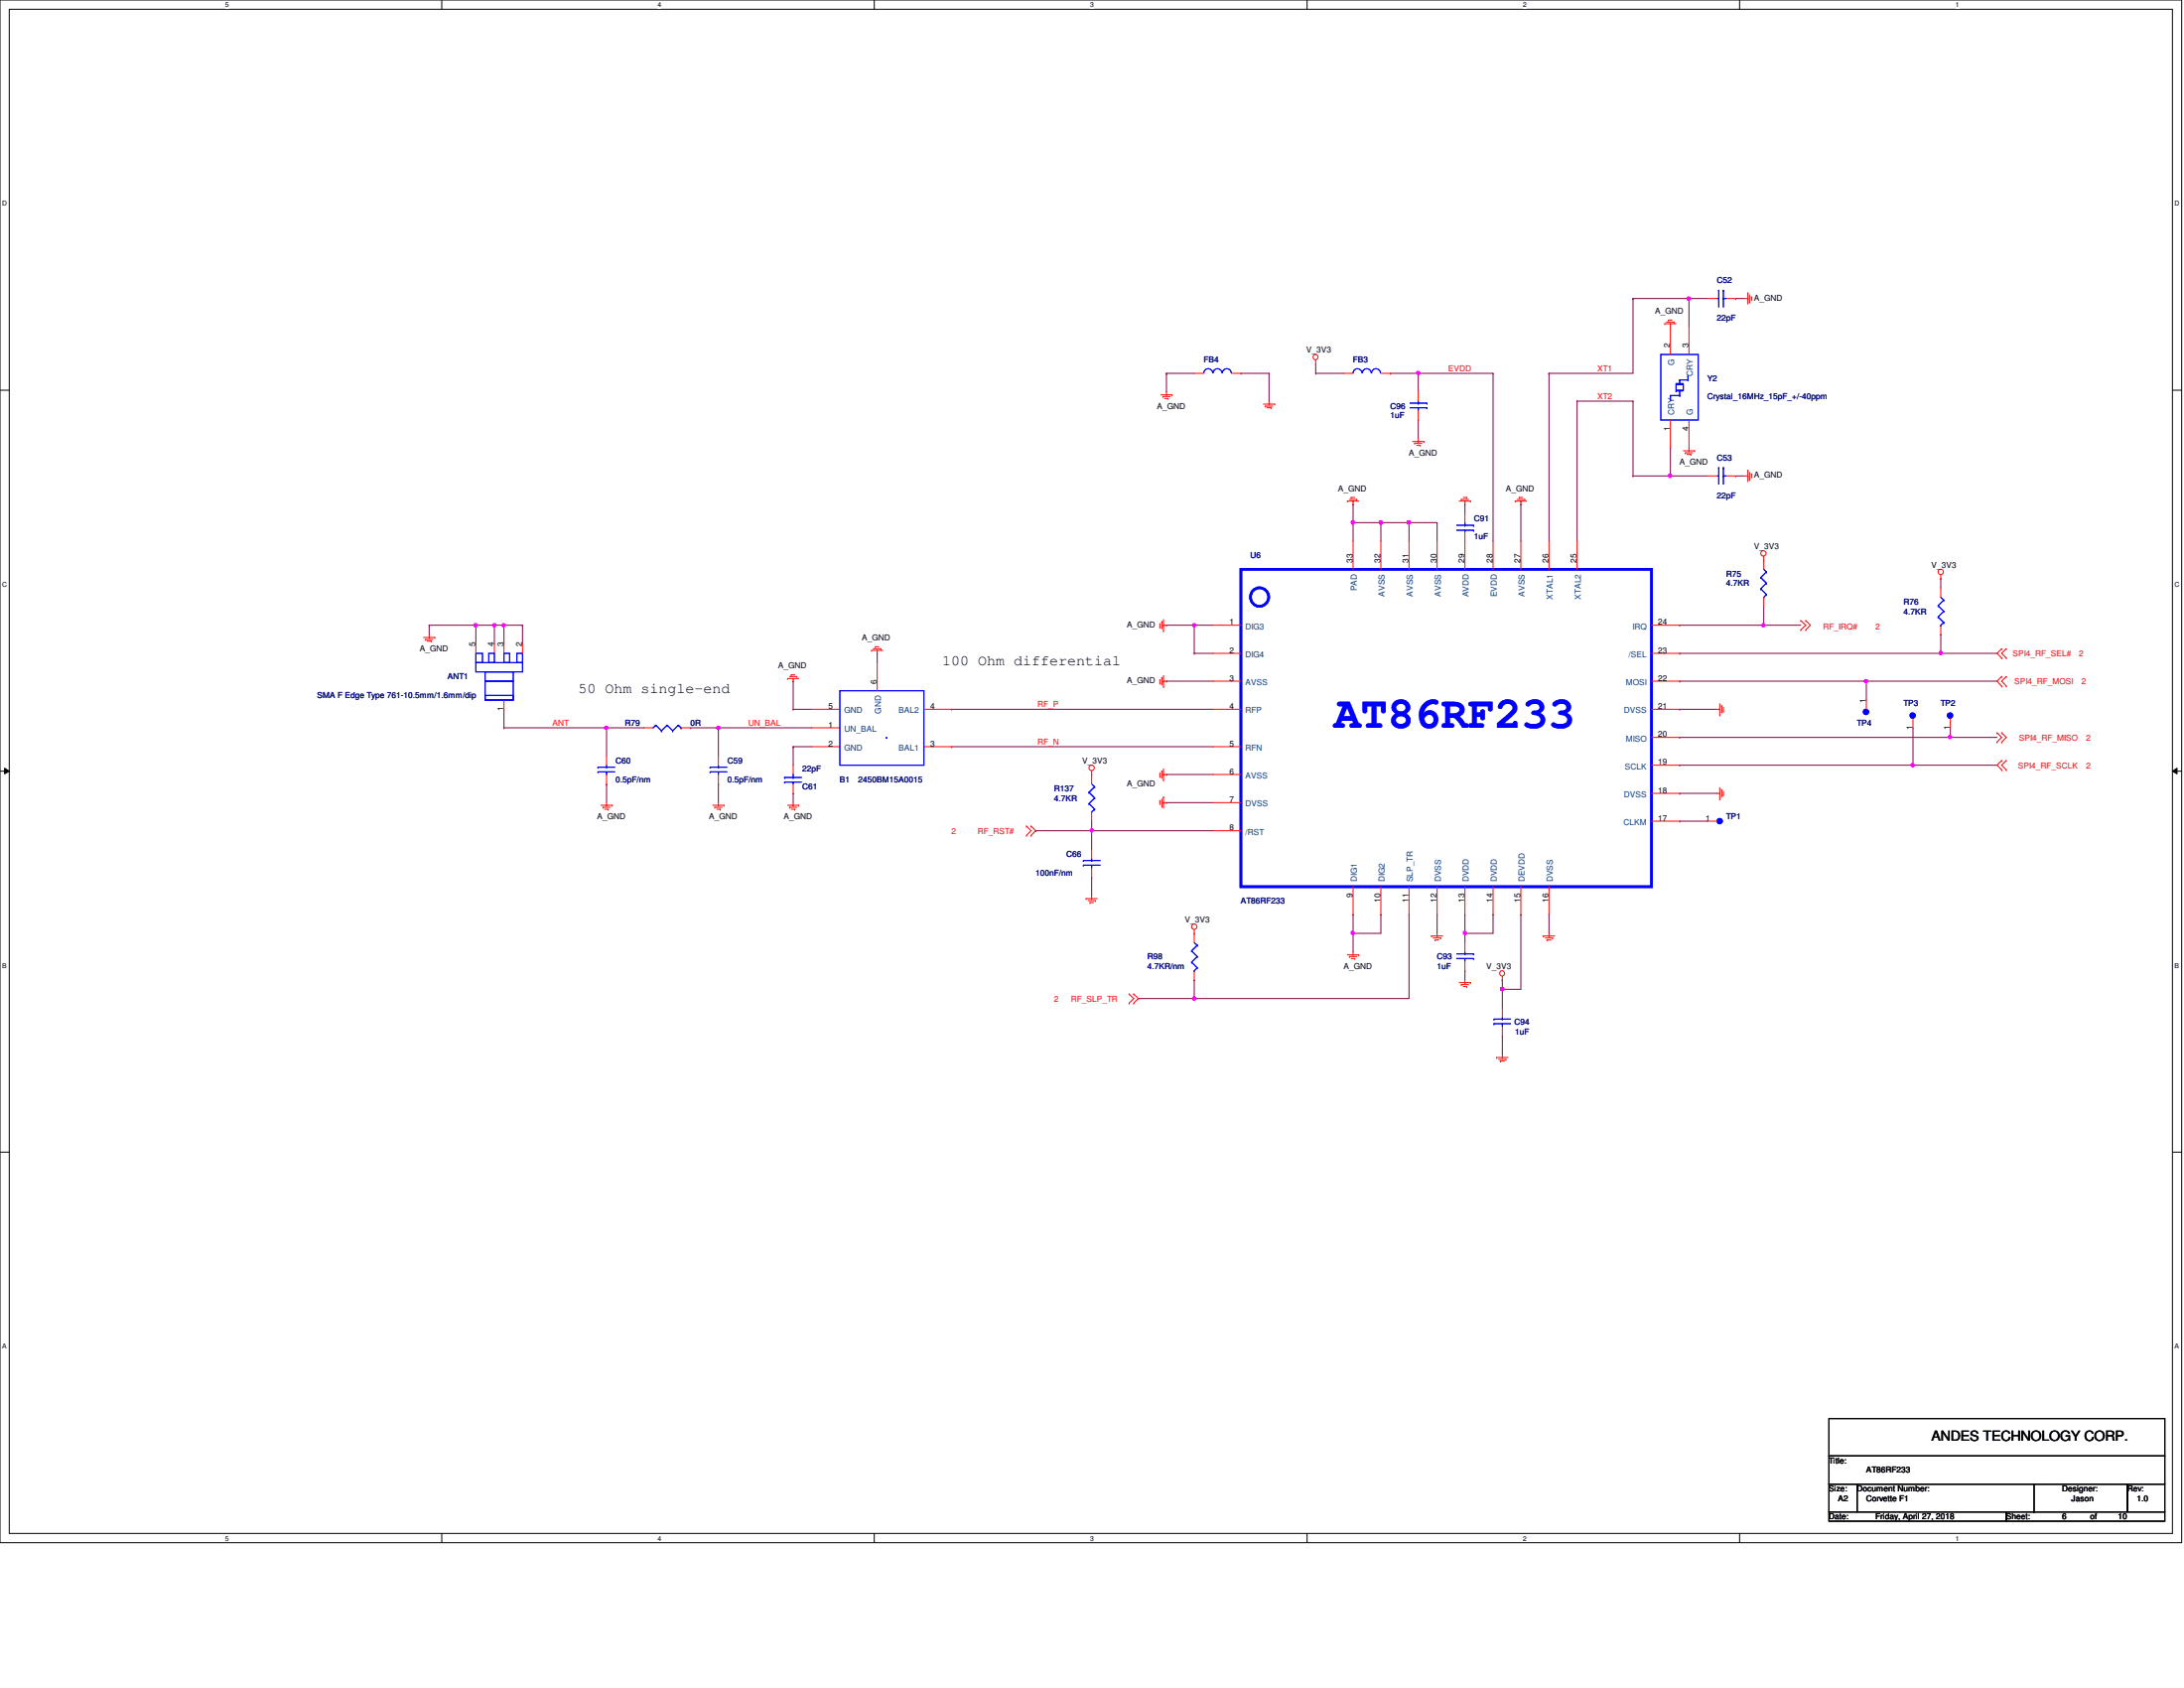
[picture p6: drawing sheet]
<svg xmlns="http://www.w3.org/2000/svg" width="279mm" height="216mm" viewBox="0 0 279 216" stroke-linecap="round" stroke-linejoin="round" font-family="sans-serif">
<path d="M0 0h279.1v197.3h-279.1zM1.2 1.2h276.7v194.9h-276.7z" fill="none" stroke="#000" stroke-width=".13"/>
<g fill="#fff">
<path d="M28.8 .1h.5v1h-.5z"/>
<path d="M28.8 196.3h.5v.9h-.5z"/>
</g>
<path d="M56.5 0v1.2M56.5 196.1v1.2" fill="none" stroke="#000" stroke-width=".13"/>
<g fill="#fff">
<path d="M84.2 .1h.4v1h-.4z"/>
<path d="M84.2 196.3h.4v.9h-.4z"/>
</g>
<path d="M111.8 0v1.2M111.8 196.1v1.2" fill="none" stroke="#000" stroke-width=".13"/>
<g fill="#fff">
<path d="M139.5 .1h.5v1h-.5z"/>
<path d="M139.5 196.3h.5v.9h-.5z"/>
</g>
<path d="M167.2 0v1.2M167.2 196.1v1.2" fill="none" stroke="#000" stroke-width=".13"/>
<g fill="#fff">
<path d="M194.9 .1h.4v1h-.4z"/>
<path d="M194.9 196.3h.4v.9h-.4z"/>
</g>
<path d="M222.5 0v1.2M222.5 196.1v1.2" fill="none" stroke="#000" stroke-width=".13"/>
<g fill="#fff">
<path d="M250.2 .1h.5v1h-.5z"/>
<path d="M250.2 196.3h.5v.9h-.5z"/>
<path d="M.3 25.5h.6v1h-.6z"/>
<path d="M278.2 25.5h.6v1h-.6z"/>
<path d="M.3 74.3h.6v.9h-.6z"/>
<path d="M278.2 74.3h.6v.9h-.6z"/>
</g>
<path d="M0 49.9h1.2M277.9 49.9h1.2" fill="none" stroke="#000" stroke-width=".13"/>
<g fill="#fff">
<path d="M.3 123h.5v1h-.5z"/>
<path d="M278.2 123h.6v1h-.6z"/>
</g>
<path d="M0 98.6h1.2M.6 98.3l.6 .3-.6 .4zM277.9 98.6l.6-.3v.7zM277.9 98.6h1.2" fill="none" stroke="#000" stroke-width=".13"/>
<path d="M.6 98.3l.6 .3-.6 .4zM277.9 98.6l.6-.3v.7z" fill="#000"/>
<g fill="#fff">
<path d="M.3 171.7h.5v1h-.5z"/>
<path d="M278.2 171.7h.6v1h-.6z"/>
</g>
<path d="M0 147.4h1.2M277.9 147.4h1.2" fill="none" stroke="#000" stroke-width=".13"/>
<path d="M183.9 117h.1M183.9 117v2.4M187.4 119.4h.1M187.4 119.4v1.2M187.4 124.2h.1M187.4 124.2v1.1" fill="none" stroke="#800040" stroke-width=".13"/>
<path d="M187.3 119.2h.2l.1 .1-.1 .2h-.1h-.1z" fill-rule="evenodd" fill="#f0f"/>
<path d="M187.3 119.2h.2l.1 .1-.1 .2h-.1h-.1z" fill="none" stroke="#f0f" stroke-width=".13"/>
<path d="M176.7 66.8h.1M176.7 66.8v2.4M187.4 119.4h.1M187.4 117h.1M187.4 117v2.4M191 117h.1M191 117v2.4h-3.6M198.2 117h.1M198.2 117v2.4" fill="none" stroke="#800040" stroke-width=".13"/>
<path d="M176.5 66.6h.3l.1 .2-.1 .2-.1 .1-.2-.1z" fill-rule="evenodd" fill="#f0f"/>
<path d="M176.5 66.6h.3l.1 .2-.1 .2-.1 .1-.2-.1z" fill="none" stroke="#f0f" stroke-width=".13"/>
<path d="M173.1 64.5h.1M173.1 64.5v2.3M180.3 66.8h.1M180.3 66.8h3.6M183.9 66.8h.1M183.9 66.8v2.4M187.4 64.5h.1M187.4 64.5v1.2" fill="none" stroke="#800040" stroke-width=".13"/>
<path d="M172.9 66.6h.3l.1 .2-.1 .2-.1 .1-.2-.1z" fill-rule="evenodd" fill="#f0f"/>
<path d="M172.9 66.6h.3l.1 .2-.1 .2-.1 .1-.2-.1z" fill="none" stroke="#f0f" stroke-width=".13"/>
<path d="M180.3 66.8h.1M180.3 66.8v2.4" fill="none" stroke="#800040" stroke-width=".13"/>
<path d="M180.1 66.6h.3l.1 .2-.1 .2-.2 .1-.1-.1z" fill-rule="evenodd" fill="#f0f"/>
<path d="M180.1 66.6h.3l.1 .2-.1 .2-.2 .1-.1-.1z" fill="none" stroke="#f0f" stroke-width=".13"/>
<g fill="none" stroke="#800040" stroke-width=".13">
<path d="M191 47.8h.1M191 47.8v21.4M173.1 66.8h.1M173.1 66.8h7.2M173.1 66.8v2.4M176.7 66.8h.1M194.6 64.5h.1M194.6 64.5v4.7M214.9 90.7h.1M214.9 90.7h4.8M244.7 97.9h.1M244.7 97.9h10.8"/>
<path d="M214.9 101.5h.1M214.9 101.5h4.8"/>
</g>
<path d="M244.5 97.7h.3l.1 .2-.1 .1-.1 .1-.2-.1z" fill-rule="evenodd" fill="#f0f"/>
<path d="M244.5 97.7h.3l.1 .2-.1 .1-.1 .1-.2-.1z" fill="none" stroke="#f0f" stroke-width=".13"/>
<path d="M249.5 94.3h.1M249.5 94.3h6" fill="none" stroke="#800040" stroke-width=".13"/>
<path d="M249.3 94.1h.3l.1 .2-.1 .1-.1 .1-.2-.1z" fill-rule="evenodd" fill="#f0f"/>
<path d="M249.3 94.1h.3l.1 .2-.1 .1-.1 .1-.2-.1z" fill="none" stroke="#f0f" stroke-width=".13"/>
<path d="M238.8 87.1h.1M238.8 87.1h16.7" fill="none" stroke="#800040" stroke-width=".13"/>
<path d="M238.6 87h.3v.1v.2h-.2h-.1z" fill-rule="evenodd" fill="#f0f"/>
<path d="M238.6 87h.3v.1v.2h-.2h-.1z" fill="none" stroke="#f0f" stroke-width=".13"/>
<path d="M225.6 80h.1M225.6 80h4.8" fill="none" stroke="#800040" stroke-width=".13"/>
<path d="M225.4 79.8h.3l.1 .2-.1 .1-.1 .1-.2-.1z" fill-rule="evenodd" fill="#f0f"/>
<path d="M225.4 79.8h.3l.1 .2-.1 .1-.1 .1-.2-.1z" fill="none" stroke="#f0f" stroke-width=".13"/>
<path d="M248.3 83.6h.1M248.3 83.6h7.2" fill="none" stroke="#800040" stroke-width=".13"/>
<path d="M248.1 83.4h.3l.1 .1-.1 .2h-.1h-.2z" fill-rule="evenodd" fill="#f0f"/>
<path d="M248.1 83.4h.3l.1 .1-.1 .2h-.1h-.2z" fill="none" stroke="#f0f" stroke-width=".13"/>
<path d="M152.8 127.7h.1M152.8 127.7h27.5" fill="none" stroke="#800040" stroke-width=".13"/>
<path d="M152.6 127.6h.3l.1 .1-.1 .2h-.1h-.2z" fill-rule="evenodd" fill="#f0f"/>
<path d="M152.6 127.6h.3l.1 .1-.1 .2h-.1h-.2z" fill="none" stroke="#f0f" stroke-width=".13"/>
<path d="M168.3 46.6h.1M168.3 47.8h.1M168.3 46.6v1.2M168.3 47.8h3.6M177.9 47.8h.1M177.9 47.8h3.5M181.4 53.7h.1M181.4 47.8h.1M181.4 47.8v2.3M181.4 53.7v2.4M180.3 117h.1M180.3 117v10.7" fill="none" stroke="#800040" stroke-width=".13"/>
<path d="M181.3 47.6h.3l.1 .1-.1 .1-.2 .1-.1-.1z" fill-rule="evenodd" fill="#f0f"/>
<path d="M181.3 47.6h.3l.1 .1-.1 .1-.2 .1-.1-.1z" fill="none" stroke="#f0f" stroke-width=".13"/>
<path d="M181.4 47.8h.1M181.4 47.8h9.6M192.2 126.5h.1M192.2 126.5v2.4" fill="none" stroke="#800040" stroke-width=".13"/>
<path d="M192 126.3h.3l.1 .2-.1 .2h-.1h-.2z" fill-rule="evenodd" fill="#f0f"/>
<path d="M192 126.3h.3l.1 .2-.1 .2h-.1h-.2z" fill="none" stroke="#f0f" stroke-width=".13"/>
<g fill="none" stroke="#800040" stroke-width=".13">
<path d="M208.9 38.2h.1M208.9 38.2h7.2M216.1 38.2h.1M216.1 38.2v3.6M208.9 51.3h.1M208.9 51.3v9.6M208.9 60.9h.1M208.9 60.9h4.8M222 60.9h.1M222 60.9h1.2M173.1 117h.1M173.1 117v2.4"/>
<path d="M194.6 117h.1M194.6 117v9.5h-2.4M192.2 132.5h.1M192.2 126.5h.1M192.2 125.3h.1M192.2 125.3v1.2M192.2 132.5v2.4"/>
</g>
<path d="M215.9 38h.3l.1 .2-.1 .1-.2 .1-.1-.1z" fill-rule="evenodd" fill="#f0f"/>
<path d="M215.9 38h.3l.1 .2-.1 .1-.2 .1-.1-.1z" fill="none" stroke="#f0f" stroke-width=".13"/>
<path d="M213.7 57.3h.1M213.7 57.3v3.6" fill="none" stroke="#800040" stroke-width=".13"/>
<path d="M213.5 60.7h.3l.1 .1-.1 .2-.1 .1-.2-.1z" fill-rule="evenodd" fill="#f0f"/>
<path d="M213.5 60.7h.3l.1 .1-.1 .2-.1 .1-.2-.1z" fill="none" stroke="#f0f" stroke-width=".13"/>
<g fill="none" stroke="#800040" stroke-width=".13">
<path d="M208.9 38.2h.1M208.9 38.2v9.6h-10.7M216.1 38.2h.1M216.1 38.2h2.3M222 38.2h.1M222 38.2h1.2M198.2 47.8h.1M198.2 47.8v21.4M201.8 51.3h.1M201.8 51.3v17.9M201.8 51.3h7.1M152.8 80h.1"/>
<path d="M152.8 80h2.4M213.7 60.9h.1M213.7 60.9h4.7"/>
</g>
<path d="M152.6 79.8h.3l.1 .2-.1 .1-.1 .1-.2-.1z" fill-rule="evenodd" fill="#f0f"/>
<path d="M152.6 79.8h.3l.1 .2-.1 .1-.1 .1-.2-.1z" fill="none" stroke="#f0f" stroke-width=".13"/>
<path d="M149.2 80h.1M149.2 80h3.6M152.8 80h.1M152.8 80v3.6M152.8 83.6h.1M152.8 83.6h2.4M173.1 119.4h.1M173.1 119.4v2.4M176.7 117h.1M176.7 117v2.4h-3.6" fill="none" stroke="#800040" stroke-width=".13"/>
<path d="M172.9 119.2h.3l.1 .1-.1 .2h-.1h-.2z" fill-rule="evenodd" fill="#f0f"/>
<path d="M172.9 119.2h.3l.1 .1-.1 .2h-.1h-.2z" fill="none" stroke="#f0f" stroke-width=".13"/>
<path d="M121.8 90.7h.1M121.8 95.5h.1M121.8 90.7h33.4M121.8 95.5h33.4M132.5 106.3h.1M132.5 106.3h22.7M139.7 106.3h.1M139.7 106.3v2.3" fill="none" stroke="#800040" stroke-width=".13"/>
<path d="M139.5 106.1h.3l.1 .1-.1 .2h-.1h-.2z" fill-rule="evenodd" fill="#f0f"/>
<path d="M139.5 106.1h.3l.1 .1-.1 .2h-.1h-.2z" fill="none" stroke="#f0f" stroke-width=".13"/>
<path d="M91.9 93.1h.1M91.9 93.1v3.6M101.5 95.5h.1M101.5 95.5h2.3M91.9 100.3h.1M91.9 100.3v2.4M139.7 112.2h.1M139.7 112.2v2.4M214.9 105h.1M214.9 105h3.5" fill="none" stroke="#800040" stroke-width=".13"/>
<path d="M91.8 92.9h.2l.1 .2-.1 .1-.1 .1-.1-.1z" fill-rule="evenodd" fill="#f0f"/>
<path d="M91.8 92.9h.2l.1 .2-.1 .1-.1 .1-.1-.1z" fill="none" stroke="#f0f" stroke-width=".13"/>
<path d="M64.5 93.1h.1M64.5 93.1h13.1M77.6 93.1h.1M77.6 93.1v3.6" fill="none" stroke="#800040" stroke-width=".13"/>
<path d="M77.4 92.9h.3l.1 .2-.1 .1-.1 .1-.2-.1z" fill-rule="evenodd" fill="#f0f"/>
<path d="M77.4 92.9h.3l.1 .2-.1 .1-.1 .1-.2-.1z" fill="none" stroke="#f0f" stroke-width=".13"/>
<path d="M54.9 80h.1M54.9 80v1.2M64.5 80h.1M64.5 80v2.4M64.5 80h2.3M66.8 80h.1M66.8 80v2.4M64.5 90.7h.1M64.5 90.7v2.4" fill="none" stroke="#800040" stroke-width=".13"/>
<path d="M64.3 79.8h.3v.2v.1l-.2 .1-.1-.1z" fill-rule="evenodd" fill="#f0f"/>
<path d="M64.3 79.8h.3v.2v.1l-.2 .1-.1-.1z" fill="none" stroke="#f0f" stroke-width=".13"/>
<path d="M60.9 80h.1M60.9 80v2.4M63.2 80h.1M63.2 80v2.4M63.2 80h1.3" fill="none" stroke="#800040" stroke-width=".13"/>
<path d="M63.1 79.8h.3l.1 .2-.1 .1-.2 .1-.1-.1z" fill-rule="evenodd" fill="#f0f"/>
<path d="M63.1 79.8h.3l.1 .2-.1 .1-.2 .1-.1-.1z" fill="none" stroke="#f0f" stroke-width=".13"/>
<path d="M60.9 80h.1M60.9 80h2.3" fill="none" stroke="#800040" stroke-width=".13"/>
<path d="M60.7 79.8h.3l.1 .2-.1 .1-.2 .1-.1-.1z" fill-rule="evenodd" fill="#f0f"/>
<path d="M60.7 79.8h.3l.1 .2-.1 .1-.2 .1-.1-.1z" fill="none" stroke="#f0f" stroke-width=".13"/>
<g fill="none" stroke="#800040" stroke-width=".13">
<path d="M149.2 47.8h.1M149.2 47.8h3.6M149.2 47.8v2.3M158.7 47.8h.1M158.7 47.8h3.6M162.3 47.8h.1M162.3 47.8v3.5M54.9 80h.1M54.9 80h6M214.9 80h.1M214.9 80h10.7M225.6 80h.1"/>
<path d="M225.6 77.6v2.4M248.3 74h.1M248.3 74v1.2M77.6 93.1h.1M77.6 93.1h4.8M88.3 93.1h.1M88.3 93.1h15.5M91.9 93.1h.1M101.5 87.1h.1M101.5 90.7h.1M101.5 95.5h.1M101.5 87.1v3.6"/>
<path d="M101.5 95.5v2.4M101.5 90.7h2.3M112.2 83.6h.1M112.2 83.6v1.2M149.2 99.1h.1M149.2 87.1h.1M149.2 99.1h6M149.2 87.1h6M214.9 83.6h.1M214.9 94.3h.1M214.9 97.9h.1M214.9 87.1h.1"/>
<path d="M214.9 87.1h23.9M214.9 94.3h34.6M214.9 97.9h29.8M238.8 87.1h.1M238.8 87.1v2.4M244.7 97.9h.1M244.7 93.1v4.8M248.3 81.2h.1M248.3 81.2v2.4h-33.4M249.5 94.3h.1M249.5 93.1v1.2M77.6 100.3h.1"/>
<path d="M77.6 100.3v2.4M101.5 101.5h.1M101.5 101.5v1.2M139.7 106.3h.1M139.7 105v1.3M149.2 102.7h.1M149.2 102.7h6M145.6 127.7h.1M152.8 125.3h.1M152.8 125.3v2.4h-7.2"/>
</g>
<g fill="none" stroke="#f00" stroke-width=".13">
<path d="M223.2 38.2h.4M223.6 38.2h.1M223.6 37.5h.1M223.6 37.5v1.4M223.8 38.7h.1M223.8 37.7v1M224.1 38h.1M224.1 38v.4M148.5 50.5h1.4M148.8 50.7h.1M148.8 50.7h.9M149 51h.4"/>
<path d="M149.2 50.5h.1M149.2 50.1v.4M149.4 51h.1M149.9 50.5h.1M161.6 51.7h1.5M161.9 51.9h.1M161.9 51.9h.9M162.1 52.2h.5M162.3 51.7h.1M162.3 51.3v.4M162.6 52.2h.1M163.1 51.7h.1"/>
<path d="M168.3 46.6h.1M168.3 46.1v.5M180.7 56.5h1.5M181 56.7h.1M181 56.7h.9M181.2 56.9h.5M181.4 56.5h.1M181.4 56.1v.4M181.7 56.9h.1M182.2 56.5h.1M213 41.4h.1M213 41.4h1.4"/>
<path d="M213.2 41.2h1M213.4 40.9h.1M213.4 40.9h.5M213.7 41.4h.1M213.7 41.4v.4M214.2 41.2h.1M215.3 57.7h1.5M215.6 57.9h.1M215.6 57.9h.9M215.8 58.1h.5M216.1 57.7h.1M216.1 57.3v.4"/>
<path d="M216.3 58.1h.1M216.8 57.7h.1M148.4 79.8v.4M148.6 79.5h.1M148.6 79.5v.9M148.8 80h.1M148.8 79.2v1.5M148.8 80h.4M155.2 80h3.5M172.4 64.1h.1M172.4 64.1h1.4M172.6 63.9h1"/>
<path d="M172.8 63.6h.1M172.8 63.6h.5M173.1 64.1h.1M173.1 64.1v.4M173.1 69.2v3.6M173.6 63.9h.1M176.7 69.2v3.6M180.3 69.2v3.6M183.9 69.2v3.6M186.7 64.1h1.4M186.9 63.9h.1M186.9 63.9h1"/>
<path d="M187.2 63.6h.5M187.4 64.1h.1M187.4 64.1v.4M187.4 65.7v1.1M187.4 68v4.8M187.7 63.6h.1M188.1 64.1h.1M191 69.2v3.6M193.8 64.1h.1M193.8 64.1h1.5M194.1 63.9h1M194.4 63.6h.1"/>
<path d="M194.4 63.6h.4M194.6 64.1h.1M194.6 64.1v.4M194.6 69.2v3.6M195.1 63.9h.1M198.2 69.2v3.6M201.8 69.2v3.6M211.3 80h3.6M223.2 60.9h.4M223.6 60.9h.1M223.6 60.2h.1M223.6 60.2v1.4"/>
<path d="M223.8 61.3h.1M223.8 60.4v.9M224.1 60.6h.1M224.1 60.6v.5M225.6 71.6h.1M225.6 71.2v.4M230.4 79.4h.1M230.4 79.4l.6 .6-.6 .6M231 79.4h.1M231 79.4l.6 .6-.6 .6M248.3 74h.1M248.3 73.5v.5"/>
<path d="M54.2 81.5h1.4M54.4 81.8h.1M54.4 81.8h1M54.7 82h.5M54.9 81.5h.1M54.9 81.2v.3M55.2 82h.1M55.6 81.5h.1M100.8 86.8h.1M100.8 86.8h1.4M101 86.5h.9M101.2 86.3h.1"/>
<path d="M101.2 86.3h.5M101.5 86.8h.1M101.5 86.8v.3M101.9 86.5h.1M111.5 83.2h.1M111.5 83.2h1.4M111.7 83h1M112 82.7h.1M112 82.7h.4M112.2 83.2h.1M112.2 83.2v.4M112.7 83h.1"/>
<path d="M139.7 99.1h.1M139.7 98.6v.5M148.4 99.3h.1M148.4 87.4h.1M148.4 80.2h.1M148.4 86.9v.5M148.4 98.8v.5M148.6 98.6h.1M148.6 86.7h.1M148.6 86.7v.9M148.6 98.6v1M148.8 99.1h.1"/>
<path d="M148.8 99.8h.1M148.8 87.1h.1M148.8 87.8h.1M148.8 80.7h.1M148.8 86.4v1.4M148.8 98.3v1.5M148.8 99.1h.4M148.8 87.1h.4M155.2 90.7h3.5M155.2 99.1h3.5M155.2 87.1h3.5M155.2 83.6h3.5"/>
<path d="M155.2 95.5h3.5M211.3 90.7h3.6M211.3 87.1h3.6M211.3 83.6h3.6M211.3 97.9h3.6M211.3 94.3h3.6M219.7 90.7h.3M220 90.7h.1M220 91.4h.1M220 90v1.4M220.3 90.3h.1M220.3 90.3v.9"/>
<path d="M220.5 91h.1M220.5 90.5v.5M230.4 80.6h.1M231 80.6h.1M255.5 93.7h.1M255.5 94.9h.1M255.5 93.7l.6 .6-.6 .6M256.1 93.7h.1M256.1 94.9h.1M256.1 97.3h.1M256.1 98.5h.1M256.1 86.5h.1"/>
<path d="M256.1 87.8h.1M256.1 83h.1M256.1 84.2h.1M256.1 93.7l.6 .6-.6 .6M256.1 97.3l-.6 .6 .6 .6M256.1 86.5l-.6 .6 .6 .7M256.1 83l-.6 .6 .6 .6M256.7 98.5h.1M256.7 97.3h.1M256.7 87.8h.1M256.7 86.5h.1M256.7 84.2h.1"/>
<path d="M256.7 83h.1M256.7 97.3l-.6 .6 .6 .6M256.7 86.5l-.6 .6 .6 .7M256.7 83l-.6 .6 .6 .6M76.9 103h1.4M77.1 103.3h.1M77.1 103.3h1M77.3 103.5h.5M77.6 103h.1M77.6 102.7v.3M77.8 103.5h.1M78.3 103h.1"/>
<path d="M91.2 103h1.4M91.4 103.3h.1M91.4 103.3h1M91.7 103.5h.5M91.9 103h.1M91.9 102.7v.3M92.2 103.5h.1M92.6 103h.1M100.8 103h1.4M101 103.3h.1M101 103.3h.9M101.2 103.5h.5"/>
<path d="M101.5 103h.1M101.5 102.7v.3M101.7 103.5h.1M102.2 103h.1M131.3 106.8h.1M131.3 105.7h.1M131.3 105.7l.6 .6-.6 .5M131.9 105.7h.1M131.9 106.8h.1M131.9 105.7l.6 .6-.6 .5M138.9 114.9h.1M138.9 114.9h1.5"/>
<path d="M139.2 115.2h.9M139.4 115.4h.1M139.4 115.4h.5M139.7 114.9h.1M139.7 114.6v.3M140.1 115.2h.1M148.4 102.4h.1M148.4 102.4v.5M148.6 103.1h.1M148.6 102.2v.9M148.8 102.7h.1M148.8 101.9h.1"/>
<path d="M148.8 102.7h.4M148.8 101.9v1.5M152.8 119.4h.1M152.8 118.9v1.7M155.2 102.7h3.5M155.2 106.3h3.5M173.1 113.4v3.6M176.7 113.4v3.6M180.3 113.4v3.6M183.1 119.7h.1M183.1 119.7h1.5M183.3 120h1"/>
<path d="M183.9 119.7h.1M183.9 113.4v3.6M183.9 119.4v.3M184.3 120h.1M187.4 113.4v3.6M191 113.4v3.6M194.6 113.4v3.6M197.4 119.7h.1M197.4 119.7h1.5M197.7 120h.9M198.2 119.7h.1M198.2 113.4v3.6"/>
<path d="M198.2 119.4v.3M198.6 120h.1M211.3 101.5h3.6M211.3 105h3.6M219.7 101.5h.3M220 101.5h.1M220 102.2h.1M220 100.8v1.4M220.3 101h.1M220.3 101v.9M220.5 101.7h.1M220.5 101.2v.5"/>
<path d="M144.4 128.3h.1M144.4 127.1h.1M144.4 127.1l.6 .6-.6 .6M145 127.1h.1M145 128.3h.1M145 127.1l.6 .6-.6 .6M152.8 124.2v1.1M172.4 122.1h1.4M172.6 122.3h.1M172.6 122.3h1M172.8 122.6h.5M173.1 122.1h.1"/>
<path d="M173.1 121.8v.3M173.3 122.6h.1M173.8 122.1h.1M183.6 120.2h.1M183.6 120.2h.5M186.7 125.7h1.4M186.9 125.9h.1M186.9 125.9h1M187.2 126.2h.5M187.4 125.7h.1M187.4 125.3v.4M187.7 126.2h.1"/>
<path d="M188.1 125.7h.1M191.5 135.3h.1M191.5 135.3h1.4M191.7 135.5h1M191.9 135.7h.1M191.9 135.7h.5M192.2 125.3h.1M192.2 135.3h.1M192.2 124.9v.4M192.2 134.9v.4M192.7 135.5h.1M197.9 120.2h.1"/>
<path d="M197.9 120.2h.5"/>
<circle cx="168.3" cy="45.7" r=".33"/>
<circle cx="225.6" cy="70.8" r=".34"/>
<circle cx="248.3" cy="73.1" r=".34"/>
<circle cx="139.7" cy="98.2" r=".34"/>
<circle cx="152.8" cy="118.5" r=".34"/>
<circle cx="192.2" cy="124.5" r=".33"/>
</g>
<path d="M234 181.4h42.9v4.8h-42.9zM234 186.2h42.9v3.6h-42.9zM234 189.8h3.6v3.6h-3.6zM234 193.4h22.7v1.2h-22.7zM237.6 189.8h34.6v3.6h-34.6zM256.7 193.4h20.2v1.2h-20.2zM260.2 193.4h.1M260.2 189.8v3.6M272.2 189.8h4.7v3.6h-4.7z" fill="none" stroke="#000" stroke-width=".13"/>
<g fill="none" stroke="#00f" stroke-width=".13">
<path d="M186.4 67.2h2.1M186.4 67.8h2.1M187.4 67.8h.1M187.4 67.2h.1M187.4 66.8v.4M187.4 67.8v.2M188.5 67.2h.1M188.5 67.8h.1M152.4 121.6h.1M152.4 123.1h.1M152.4 121.6l.8 .7M152.4 123.1l.8 .7"/>
<path d="M152.8 124.2h.1M152.8 120.6l.4 .3M153.2 120.9h.1M153.2 122.3h.1M153.2 123.8h.1M153.2 123.8l-.4 .4M153.2 120.9l-.8 .7M153.2 122.3l-.8 .8"/>
</g>
<g fill="none" stroke="#00f" stroke-width=".34">
<path d="M158.7 72.8h52.6v40.6h-52.6z"/>
<circle cx="161.1" cy="76.4" r="1.18"/>
</g>
<circle cx="220" cy="105" r=".34" fill="#00f"/>
<circle cx="220" cy="105" r=".34" fill="none" stroke="#00f" stroke-width=".13"/>
<circle cx="220" cy="105" r=".34" fill="#00f"/>
<g fill="none" stroke="#00f" stroke-width=".13">
<path d="M219.7 38.2h.2M219.9 38.2h.1M219.9 37.1h.1M219.9 37.1v2.2M220.5 37.1h.1M220.5 38.2h.1M220.5 38.2h.4M220.5 37.1v2.2M76.5 98.7h.1M76.5 98.1h.1M76.5 98.7h2.2M76.5 98.1h2.2"/>
<path d="M77.6 98.1h.1M77.6 98.7h.1M77.6 97.9v.2M77.6 98.7v.4M83.9 92.8h.1M83.9 92.8l-.3 .3M83.9 92.8l.7 .7M84.6 93.5h.1M85.3 92.8h.1M85.3 92.8l-.7 .7M85.3 92.8l.8 .7M86.1 93.5h.1"/>
<path d="M86.8 92.8h.1M86.8 92.8l-.7 .7M86.8 92.8l.3 .3M87.1 93.1h.1M107.4 88.3h10.8v9.6h-10.8zM113.4 94.3h.1"/>
<circle cx="220" cy="105" r=".34"/>
</g>
<g fill="none" stroke="#f00" stroke-width=".13">
<path d="M218.4 38.2h1.3M220.9 38.2h1.1M77.6 96.7v1.2M77.6 99.1v1.2M82.4 93.1h1.2M87.1 93.1h1.2M103.8 93.1h3.6M103.8 90.7h3.6M103.8 95.5h3.6M112.2 84.8v3.5M118.2 90.7h3.6M118.2 95.5h3.6"/>
<path d="M218.4 105h1.3"/>
</g>
<circle cx="244.7" cy="91.5" r=".34" fill="#00f"/>
<circle cx="244.7" cy="91.5" r=".34" fill="none" stroke="#00f" stroke-width=".13"/>
<circle cx="244.7" cy="91.5" r=".34" fill="#00f"/>
<g fill="none" stroke="#00f" stroke-width=".13">
<path d="M212.5 45.3h4.8v8.4h-4.8zM213.7 50.6h.1M213.7 51.1h.1M213.7 50.6h1.2M213.7 50.6v.5M214.4 49.2h.9v.7h-.9zM214.4 50h.1M214.4 49.1h.1M214.4 50h.9M214.4 49.1h.9M214.9 48.6h.1M214.9 50.6h.1"/>
<path d="M214.9 48.6v.5M214.9 50v.6M214.9 48.6h1M215.9 48.6h.1M215.9 48.1h.1M215.9 48.1v.5M219.9 59.8h.1M219.9 59.8v2.1M220.5 59.8h.1M220.5 59.8v2.1M219.7 60.9h.2M219.9 60.9h.1"/>
<path d="M220.5 60.9h.1M220.5 60.9h.4M60.9 84.8h5.9v1.1h-5.9zM60.9 83.6h.8v1.2h-.8zM62.1 85.9h3.6v1.2h-3.6zM62.1 87.1h3.6v2.4h-3.6zM62.1 88.9h3.6v.6h-3.6zM62.5 83.6h.7v1.2h-.7zM64.5 83.6h.7v1.2h-.7zM66.1 83.6h.7v1.2h-.7zM90.8 98.7h.1M90.8 98.1h.1"/>
<path d="M90.8 98.7h2.2M90.8 98.1h2.2M91.9 98.1h.1M91.9 98.7h.1M91.9 97.9v.2M91.9 98.7v.4"/>
<circle cx="244.7" cy="91.5" r=".34"/>
</g>
<g fill="none" stroke="#f00" stroke-width=".13">
<path d="M213.7 41.8v3.5M213.7 53.7v3.6M216.1 41.8v3.5M216.1 53.7v3.6M218.4 60.9h1.3M220.9 60.9h1.1M60.9 82.4v1.2M63.2 82.4v1.2M64.5 82.4v1.2M64.5 89.5v1.2M66.8 82.4v1.2M91.9 96.7v1.2"/>
<path d="M91.9 99.1v1.2M244.7 91.9v1.2"/>
</g>
<circle cx="249.5" cy="91.5" r=".34" fill="#00f"/>
<circle cx="249.5" cy="91.5" r=".34" fill="none" stroke="#00f" stroke-width=".13"/>
<circle cx="249.5" cy="91.5" r=".34" fill="#00f"/>
<g fill="none" stroke="#00f" stroke-width=".13">
<path d="M154 47.7a.57 .57 0 0 1 .6-.5 .57 .57 0 0 1 .6 .5M155.2 47.7a.57 .57 0 0 1 .6-.5 .57 .57 0 0 1 .5 .5M156.4 47.7a.57 .57 0 0 1 .6-.5 .57 .57 0 0 1 .5 .5M173.1 47.7a.57 .57 0 0 1 .6-.5 .57 .57 0 0 1 .5 .5M174.3 47.7a.57 .57 0 0 1 .6-.5 .57 .57 0 0 1 .5 .5M175.5 47.7a.57 .57 0 0 1 .5-.5 .57 .57 0 0 1 .6 .5M180.4 52.2h2.1M180.4 51.6h2.1M181.4 51.6h.1M181.4 52.2h.1M181.4 51.3v.3M181.4 52.2v.3"/>
<path d="M182.5 52.2h.1M182.5 51.6h.1M225.3 73.9h.1M225.3 75.3h.1M225.3 73.9l.7 .7M225.3 75.3l.7 .7M225.6 76.4h.1M225.6 72.8l.4 .4M226 73.2h.1M226 74.6h.1M226 76h.1M226 76l-.4 .4"/>
<path d="M226 73.2l-.7 .7M226 74.6l-.7 .7M247.9 77.5h.1M247.9 78.9h.1M247.9 77.5l.8 .7M247.9 78.9l.8 .7M248.3 80h.1M248.3 76.4l.4 .4M248.7 76.8h.1M248.7 78.2h.1M248.7 79.6h.1M248.7 79.6l-.4 .4"/>
<path d="M248.7 76.8l-.8 .7M248.7 78.2l-.8 .7M100.4 99.4h.1M100.4 99.4h2.1M101.5 99.4h.1M101.5 99.1v.3M100.4 100h.1M100.4 100h2.1M101.5 100h.1M101.5 100v.3M138.6 110.7h.1M138.6 110.1h.1"/>
<path d="M138.6 110.7h2.2M138.6 110.1h2.2M139.3 101.3h.1M139.3 102.8h.1M139.3 101.3l.7 .8M139.3 102.8l.7 .7M139.7 110.1h.1M139.7 110.7h.1M139.7 103.8h.1M139.7 109.8v.3M139.7 110.7v.3M139.7 100.3l.3 .3"/>
<path d="M140 100.6h.1M140 102.1h.1M140 103.5h.1M140 103.5l-.3 .3M140 100.6l-.7 .7M140 102.1l-.7 .7M186.4 122.6h2.1M186.4 122h2.1M187.4 122h.1M187.4 122.6h.1M187.4 121.8v.2M187.4 122.6v.3"/>
<path d="M188.5 122.6h.1M188.5 122h.1M191.1 130.9h.1M191.1 130.3h.1M191.1 130.9h2.2M191.1 130.3h2.2M192.2 130.3h.1M192.2 130.9h.1M192.2 130.1v.2M192.2 130.9v.4"/>
<circle cx="249.5" cy="91.5" r=".34"/>
</g>
<g fill="none" stroke="#f00" stroke-width=".13">
<path d="M152.8 47.8h1.2M157.6 47.8h1.1M171.9 47.8h1.2M176.7 47.8h1.2M181.4 50.1v1.2M181.4 52.5v1.2M225.6 71.6v1.2M225.6 76.4v1.2M248.3 75.2v1.2M248.3 80v1.2M101.5 97.9v1.2M139.7 99.1v1.2"/>
<path d="M249.5 91.9v1.2M101.5 100.3v1.2M139.7 103.8v1.2M139.7 108.6v1.2M139.7 111v1.2M187.4 120.6v1.2M187.4 122.9v1.3M192.2 128.9v1.2M192.2 131.3v1.2"/>
</g>
<circle cx="238.7" cy="91.1" r=".34" fill="#00f"/>
<circle cx="238.7" cy="91.1" r=".34" fill="none" stroke="#00f" stroke-width=".13"/>
<circle cx="238.7" cy="91.1" r=".34" fill="#00f"/>
<circle cx="238.7" cy="91.1" r=".34" fill="none" stroke="#00f" stroke-width=".13"/>
<path d="M238.8 89.5v1.2" fill="none" stroke="#f00" stroke-width=".13"/>
<path d="M187.3 119.2h.2l.1 .1-.1 .2h-.1h-.1z" fill-rule="evenodd" fill="#f0f"/>
<path d="M187.3 119.2h.2l.1 .1-.1 .2h-.1h-.1z" fill="none" stroke="#f0f" stroke-width=".13"/>
<path d="M176.5 66.6h.3l.1 .2-.1 .2-.1 .1-.2-.1z" fill-rule="evenodd" fill="#f0f"/>
<path d="M176.5 66.6h.3l.1 .2-.1 .2-.1 .1-.2-.1z" fill="none" stroke="#f0f" stroke-width=".13"/>
<path d="M172.9 66.6h.3l.1 .2-.1 .2-.1 .1-.2-.1z" fill-rule="evenodd" fill="#f0f"/>
<path d="M172.9 66.6h.3l.1 .2-.1 .2-.1 .1-.2-.1z" fill="none" stroke="#f0f" stroke-width=".13"/>
<path d="M180.1 66.6h.3l.1 .2-.1 .2-.2 .1-.1-.1z" fill-rule="evenodd" fill="#f0f"/>
<path d="M180.1 66.6h.3l.1 .2-.1 .2-.2 .1-.1-.1z" fill="none" stroke="#f0f" stroke-width=".13"/>
<path d="M244.5 97.7h.3l.1 .2-.1 .1-.1 .1-.2-.1z" fill-rule="evenodd" fill="#f0f"/>
<path d="M244.5 97.7h.3l.1 .2-.1 .1-.1 .1-.2-.1z" fill="none" stroke="#f0f" stroke-width=".13"/>
<path d="M249.3 94.1h.3l.1 .2-.1 .1-.1 .1-.2-.1z" fill-rule="evenodd" fill="#f0f"/>
<path d="M249.3 94.1h.3l.1 .2-.1 .1-.1 .1-.2-.1z" fill="none" stroke="#f0f" stroke-width=".13"/>
<path d="M238.6 87h.3v.1v.2h-.2h-.1z" fill-rule="evenodd" fill="#f0f"/>
<path d="M238.6 87h.3v.1v.2h-.2h-.1z" fill="none" stroke="#f0f" stroke-width=".13"/>
<path d="M225.4 79.8h.3l.1 .2-.1 .1-.1 .1-.2-.1z" fill-rule="evenodd" fill="#f0f"/>
<path d="M225.4 79.8h.3l.1 .2-.1 .1-.1 .1-.2-.1z" fill="none" stroke="#f0f" stroke-width=".13"/>
<path d="M248.1 83.4h.3l.1 .1-.1 .2h-.1h-.2z" fill-rule="evenodd" fill="#f0f"/>
<path d="M248.1 83.4h.3l.1 .1-.1 .2h-.1h-.2z" fill="none" stroke="#f0f" stroke-width=".13"/>
<path d="M152.6 127.6h.3l.1 .1-.1 .2h-.1h-.2z" fill-rule="evenodd" fill="#f0f"/>
<path d="M152.6 127.6h.3l.1 .1-.1 .2h-.1h-.2z" fill="none" stroke="#f0f" stroke-width=".13"/>
<path d="M181.3 47.6h.3l.1 .1-.1 .1-.2 .1-.1-.1z" fill-rule="evenodd" fill="#f0f"/>
<path d="M181.3 47.6h.3l.1 .1-.1 .1-.2 .1-.1-.1z" fill="none" stroke="#f0f" stroke-width=".13"/>
<path d="M192 126.3h.3l.1 .2-.1 .2h-.1h-.2z" fill-rule="evenodd" fill="#f0f"/>
<path d="M192 126.3h.3l.1 .2-.1 .2h-.1h-.2z" fill="none" stroke="#f0f" stroke-width=".13"/>
<path d="M215.9 38h.3l.1 .2-.1 .1-.2 .1-.1-.1z" fill-rule="evenodd" fill="#f0f"/>
<path d="M215.9 38h.3l.1 .2-.1 .1-.2 .1-.1-.1z" fill="none" stroke="#f0f" stroke-width=".13"/>
<path d="M213.5 60.7h.3l.1 .1-.1 .2-.1 .1-.2-.1z" fill-rule="evenodd" fill="#f0f"/>
<path d="M213.5 60.7h.3l.1 .1-.1 .2-.1 .1-.2-.1z" fill="none" stroke="#f0f" stroke-width=".13"/>
<path d="M152.6 79.8h.3l.1 .2-.1 .1-.1 .1-.2-.1z" fill-rule="evenodd" fill="#f0f"/>
<path d="M152.6 79.8h.3l.1 .2-.1 .1-.1 .1-.2-.1z" fill="none" stroke="#f0f" stroke-width=".13"/>
<path d="M172.9 119.2h.3l.1 .1-.1 .2h-.1h-.2z" fill-rule="evenodd" fill="#f0f"/>
<path d="M172.9 119.2h.3l.1 .1-.1 .2h-.1h-.2z" fill="none" stroke="#f0f" stroke-width=".13"/>
<path d="M139.5 106.1h.3l.1 .1-.1 .2h-.1h-.2z" fill-rule="evenodd" fill="#f0f"/>
<path d="M139.5 106.1h.3l.1 .1-.1 .2h-.1h-.2z" fill="none" stroke="#f0f" stroke-width=".13"/>
<path d="M91.8 92.9h.2l.1 .2-.1 .1-.1 .1-.1-.1z" fill-rule="evenodd" fill="#f0f"/>
<path d="M91.8 92.9h.2l.1 .2-.1 .1-.1 .1-.1-.1z" fill="none" stroke="#f0f" stroke-width=".13"/>
<path d="M77.4 92.9h.3l.1 .2-.1 .1-.1 .1-.2-.1z" fill-rule="evenodd" fill="#f0f"/>
<path d="M77.4 92.9h.3l.1 .2-.1 .1-.1 .1-.2-.1z" fill="none" stroke="#f0f" stroke-width=".13"/>
<path d="M64.3 79.8h.3v.2v.1l-.2 .1-.1-.1z" fill-rule="evenodd" fill="#f0f"/>
<path d="M64.3 79.8h.3v.2v.1l-.2 .1-.1-.1z" fill="none" stroke="#f0f" stroke-width=".13"/>
<path d="M63.1 79.8h.3l.1 .2-.1 .1-.2 .1-.1-.1z" fill-rule="evenodd" fill="#f0f"/>
<path d="M63.1 79.8h.3l.1 .2-.1 .1-.2 .1-.1-.1z" fill="none" stroke="#f0f" stroke-width=".13"/>
<path d="M60.7 79.8h.3l.1 .2-.1 .1-.2 .1-.1-.1z" fill-rule="evenodd" fill="#f0f"/>
<path d="M60.7 79.8h.3l.1 .2-.1 .1-.2 .1-.1-.1z" fill="none" stroke="#f0f" stroke-width=".13"/>
<text font-size="5.7" fill="#00f" x="170.7" y="93.1">AT86RF233</text>
<g font-size="1.9">
<text x="74" y="88.6">50 Ohm single-end</text>
<text x="120.6" y="85">100 Ohm differential</text>
</g>
<text font-size="1.8" x="247.1" y="184.2">ANDES TECHNOLOGY CORP.</text>
<g font-size="1.1">
<text x="211.8" y="40.1">A_GND</text>
<text x="224.4" y="38.4">A_GND</text>
<text x="167.1" y="45.1">V_3V3</text>
<text x="213.7" y="44.5" transform="rotate(-90 213.7 44.5)">2</text>
<text x="216" y="44.5" transform="rotate(-90 216 44.5)">3</text>
<text x="148" y="52.3">A_GND</text>
<text x="180.3" y="58.3">A_GND</text>
<text x="213.7" y="55.2" transform="rotate(-90 213.7 55.2)">1</text>
<text x="214.9" y="59.5">A_GND</text>
<text x="216" y="55.2" transform="rotate(-90 216 55.2)">4</text>
<text x="171.2" y="62.8">A_GND</text>
<text x="192.7" y="62.8">A_GND</text>
<text x="224.4" y="61.1">A_GND</text>
<text x="173.1" y="72" transform="rotate(-90 173.1 72)">33</text>
<text x="176.6" y="72" transform="rotate(-90 176.6 72)">32</text>
<text x="180.2" y="72" transform="rotate(-90 180.2 72)">31</text>
<text x="183.8" y="72" transform="rotate(-90 183.8 72)">30</text>
<text x="187.4" y="72" transform="rotate(-90 187.4 72)">29</text>
<text x="191" y="72" transform="rotate(-90 191 72)">28</text>
<text x="194.5" y="72" transform="rotate(-90 194.5 72)">27</text>
<text x="198.1" y="72" transform="rotate(-90 198.1 72)">26</text>
<text x="201.7" y="72" transform="rotate(-90 201.7 72)">25</text>
<text x="224.4" y="70.2">V_3V3</text>
<text x="247.1" y="72.6">V_3V3</text>
<text x="53.7" y="83.4">A_GND</text>
<text x="60.8" y="82.7" transform="rotate(-90 60.8 82.7)">5</text>
<text x="63.2" y="82.7" transform="rotate(-90 63.2 82.7)">4</text>
<text x="64.4" y="82.7" transform="rotate(-90 64.4 82.7)">3</text>
<text x="66.8" y="82.7" transform="rotate(-90 66.8 82.7)">2</text>
<text x="110.3" y="81.9">A_GND</text>
<text x="144.2" y="80.2">A_GND</text>
<text x="157.3" y="79.9">1</text>
<text x="157.3" y="83.5">2</text>
<text x="212.1" y="83.5">23</text>
<text x="212.1" y="79.9">24</text>
<text x="99.6" y="85.5">A_GND</text>
<text x="112.2" y="87.5" transform="rotate(-90 112.2 87.5)">6</text>
<text x="144.2" y="87.4">A_GND</text>
<text x="157.3" y="87.1">3</text>
<text x="212.1" y="87.1">22</text>
<text x="238.7" y="89.9" transform="rotate(-90 238.7 89.9)">1</text>
<text x="64.4" y="91" transform="rotate(-90 64.4 91)">1</text>
<text x="106" y="95.5">2</text>
<text x="106" y="93">1</text>
<text x="106" y="90.7">5</text>
<text x="119" y="90.7">4</text>
<text x="119" y="95.5">3</text>
<text x="157.3" y="90.7">4</text>
<text x="157.3" y="95.5">5</text>
<text x="212.1" y="94.3">20</text>
<text x="212.1" y="90.7">21</text>
<text x="244.7" y="93.3" transform="rotate(-90 244.7 93.3)">1</text>
<text x="249.5" y="93.3" transform="rotate(-90 249.5 93.3)">1</text>
<text x="138.5" y="97.7">V_3V3</text>
<text x="144.2" y="100.5">A_GND</text>
<text x="157.3" y="99">6</text>
<text x="212.1" y="101.4">18</text>
<text x="212.1" y="97.8">19</text>
<text x="76.4" y="104.8">A_GND</text>
<text x="90.7" y="104.8">A_GND</text>
<text x="100.3" y="104.8">A_GND</text>
<text x="157.3" y="102.6">7</text>
<text x="157.3" y="106.2">8</text>
<text x="212.1" y="105">17</text>
<text x="218.2" y="105">1</text>
<text x="151.6" y="117.9">V_3V3</text>
<text x="173.1" y="114.9" transform="rotate(-90 173.1 114.9)">9</text>
<text x="176.6" y="115.4" transform="rotate(-90 176.6 115.4)">10</text>
<text x="180.2" y="115.4" transform="rotate(-90 180.2 115.4)">11</text>
<text x="183.8" y="115.4" transform="rotate(-90 183.8 115.4)">12</text>
<text x="187.4" y="115.4" transform="rotate(-90 187.4 115.4)">13</text>
<text x="191" y="115.4" transform="rotate(-90 191 115.4)">14</text>
<text x="194.5" y="115.4" transform="rotate(-90 194.5 115.4)">15</text>
<text x="198.1" y="115.4" transform="rotate(-90 198.1 115.4)">16</text>
<text x="171.9" y="123.9">A_GND</text>
<text x="190.2" y="123.9">V_3V3</text>
<text x="234" y="187.2">Title:</text>
<text x="234" y="190.8">Size:</text>
<text x="235.2" y="192">A2</text>
<text x="237.6" y="190.8">Document Number:</text>
<text x="238.8" y="192">Corvette F1</text>
<text x="238.8" y="188.4">AT86RF233</text>
<text x="263.8" y="190.8">Designer:</text>
<text x="265" y="192">Jason</text>
<text x="272.2" y="190.8">Rev:</text>
<text x="273.4" y="192">1.0</text>
<text x="234" y="194.4">Date:</text>
<text x="239.9" y="194.4">Friday, April 27, 2018</text>
<text x="256.7" y="194.4">Sheet:</text>
<text x="263.8" y="194.4">6</text>
<text x="267.4" y="194.4">of</text>
<text x="271" y="194.4">10</text>
</g>
<g font-size="1.1" fill="#000080">
<text x="219.7" y="36.2">C52</text>
<text x="219.7" y="41.1">22pF</text>
<text x="154" y="46.3">FB4</text>
<text x="173.1" y="46.3">FB3</text>
<text x="177.9" y="52.3">C96</text>
<text x="177.9" y="53.5">1uF</text>
<text x="218.4" y="48.7">Y2</text>
<text x="218.4" y="51.1">Crystal_16MHz_15pF_+/-40ppm</text>
<text x="219.7" y="58.9">C53</text>
<text x="219.7" y="63.8">22pF</text>
<text x="160" y="71.4">U6</text>
<text x="188.6" y="66.6">C91</text>
<text x="188.6" y="69">1uF</text>
<text x="220.9" y="73.8">R75</text>
<text x="220.9" y="75">4.7KR</text>
<text x="243.5" y="77.4">R76</text>
<text x="243.5" y="78.6">4.7KR</text>
<text x="40.6" y="89.3">SMA F Edge Type 761-10.5mm/1.6mm/dip</text>
<text x="57.3" y="86.9">ANT1</text>
<text x="80" y="92.9">R79</text>
<text x="88.3" y="92.9">0R</text>
<text x="237.6" y="92.9">TP4</text>
<text x="243.5" y="90.3">TP3</text>
<text x="248.3" y="90.3">TP2</text>
<text x="78.8" y="97.7">C60</text>
<text x="78.8" y="100">0.5pF/nm</text>
<text x="93.1" y="97.7">C59</text>
<text x="93.1" y="100">0.5pF/nm</text>
<text x="102.7" y="101">C61</text>
<text x="102.7" y="98.6">22pF</text>
<text x="107.4" y="100">B1</text>
<text x="109.8" y="100">2450BM15A0015</text>
<text x="134.9" y="101.3">R137</text>
<text x="134.9" y="102.4">4.7KR</text>
<text x="220.9" y="104.8">TP1</text>
<text x="132.5" y="112">100nF/nm</text>
<text x="136.4" y="109.6">C66</text>
<text x="158.7" y="115.6">AT86RF233</text>
<text x="146.8" y="122.7">R98</text>
<text x="146.8" y="123.9">4.7KR/nm</text>
<text x="183.9" y="122.7">C93</text>
<text x="183.9" y="123.9">1uF</text>
<text x="193.8" y="131.1">C94</text>
<text x="193.8" y="132.3">1uF</text>
</g>
<g font-size="1.1" fill="#f00">
<text x="185.3" y="47.5">EVDD</text>
<text x="204.4" y="47.5">XT1</text>
<text x="204.4" y="51.1">XT2</text>
<text x="233.3" y="80.5">RF_IRQ#</text>
<text x="239.9" y="80.5">2</text>
<text x="257.5" y="83.9">SPI4_RF_SEL#</text>
<text x="266" y="83.9">2</text>
<text x="257.7" y="87.5">SPI4_RF_MOSI</text>
<text x="266.3" y="87.5">2</text>
<text x="70.7" y="92.8">ANT</text>
<text x="95.8" y="92.8">UN_BAL</text>
<text x="132.8" y="90.5">RF_P</text>
<text x="132.8" y="95.2">RF_N</text>
<text x="258.3" y="94.8">SPI4_RF_MISO</text>
<text x="266.9" y="94.8">2</text>
<text x="258.2" y="98.3">SPI4_RF_SCLK</text>
<text x="266.9" y="98.3">2</text>
<text x="121.8" y="106.6">2</text>
<text x="125.1" y="106.6">RF_RST#</text>
<text x="134.9" y="128.1">2</text>
<text x="137" y="128.1">RF_SLP_TR</text>
</g>
<g font-size="1.1" fill="#004080">
<text x="214.2" y="46.7" transform="rotate(-90 214.2 46.7)">G</text>
<text x="214.2" y="53.1" transform="rotate(-90 214.2 53.1)">CRY</text>
<text x="216.6" y="53.1" transform="rotate(-90 216.6 53.1)">G</text>
<text x="216.6" y="48.2" transform="rotate(-90 216.6 48.2)">CRY</text>
<text x="173.6" y="75.6" transform="rotate(-90 173.6 75.6)">PAD</text>
<text x="177.2" y="76.3" transform="rotate(-90 177.2 76.3)">AVSS</text>
<text x="180.8" y="76.3" transform="rotate(-90 180.8 76.3)">AVSS</text>
<text x="184.4" y="76.3" transform="rotate(-90 184.4 76.3)">AVSS</text>
<text x="187.9" y="76.4" transform="rotate(-90 187.9 76.4)">AVDD</text>
<text x="191.5" y="76.4" transform="rotate(-90 191.5 76.4)">EVDD</text>
<text x="195.1" y="76.3" transform="rotate(-90 195.1 76.3)">AVSS</text>
<text x="198.7" y="76.7" transform="rotate(-90 198.7 76.7)">XTAL1</text>
<text x="202.3" y="76.7" transform="rotate(-90 202.3 76.7)">XTAL2</text>
<text x="159.3" y="80.5">DIG3</text>
<text x="208.9" y="80.5">IRQ</text>
<text x="159.3" y="84.1">DIG4</text>
<text x="159.3" y="87.6">AVSS</text>
<text x="208" y="87.6">MOSI</text>
<text x="208.4" y="84.1">/SEL</text>
<text x="108" y="93.6">UN_BAL</text>
<text x="108" y="91.2">GND</text>
<text x="112.7" y="91.3" transform="rotate(-90 112.7 91.3)">GND</text>
<text x="115" y="91.2">BAL2</text>
<text x="159.3" y="91.2">RFP</text>
<text x="207.8" y="91.2">DVSS</text>
<text x="208" y="94.8">MISO</text>
<text x="108" y="96">GND</text>
<text x="115" y="96">BAL1</text>
<text x="159.3" y="96">RFN</text>
<text x="159.3" y="99.6">AVSS</text>
<text x="207.8" y="102">DVSS</text>
<text x="207.9" y="98.4">SCLK</text>
<text x="159.3" y="103.2">DVSS</text>
<text x="159.3" y="106.8">/RST</text>
<text x="207.7" y="105.5">CLKM</text>
<text x="173.6" y="112.8" transform="rotate(-90 173.6 112.8)">DIG1</text>
<text x="177.2" y="112.8" transform="rotate(-90 177.2 112.8)">DIG2</text>
<text x="180.8" y="112.8" transform="rotate(-90 180.8 112.8)">SLP_TR</text>
<text x="184.4" y="112.8" transform="rotate(-90 184.4 112.8)">DVSS</text>
<text x="187.9" y="112.8" transform="rotate(-90 187.9 112.8)">DVDD</text>
<text x="191.5" y="112.8" transform="rotate(-90 191.5 112.8)">DVDD</text>
<text x="195.1" y="112.8" transform="rotate(-90 195.1 112.8)">DEVDD</text>
<text x="198.7" y="112.8" transform="rotate(-90 198.7 112.8)">DVSS</text>
</g>
<g font-size=".9">
<text x="28.8" y=".9">5</text>
<text x="84.2" y=".9">4</text>
<text x="139.5" y=".9">3</text>
<text x="194.9" y=".9">2</text>
<text x="250.2" y=".9">1</text>
<text x=".3" y="26.3">D</text>
<text x="278.2" y="26.3">D</text>
<text x=".3" y="75.1">C</text>
<text x="278.2" y="75.1">C</text>
<text x=".3" y="123.8">B</text>
<text x="278.2" y="123.8">B</text>
<text x=".3" y="172.5">A</text>
<text x="278.2" y="172.5">A</text>
<text x="28.8" y="197.1">5</text>
<text x="84.2" y="197.1">4</text>
<text x="139.5" y="197.1">3</text>
<text x="194.9" y="197.1">2</text>
<text x="250.2" y="197.1">1</text>
</g>
</svg>
